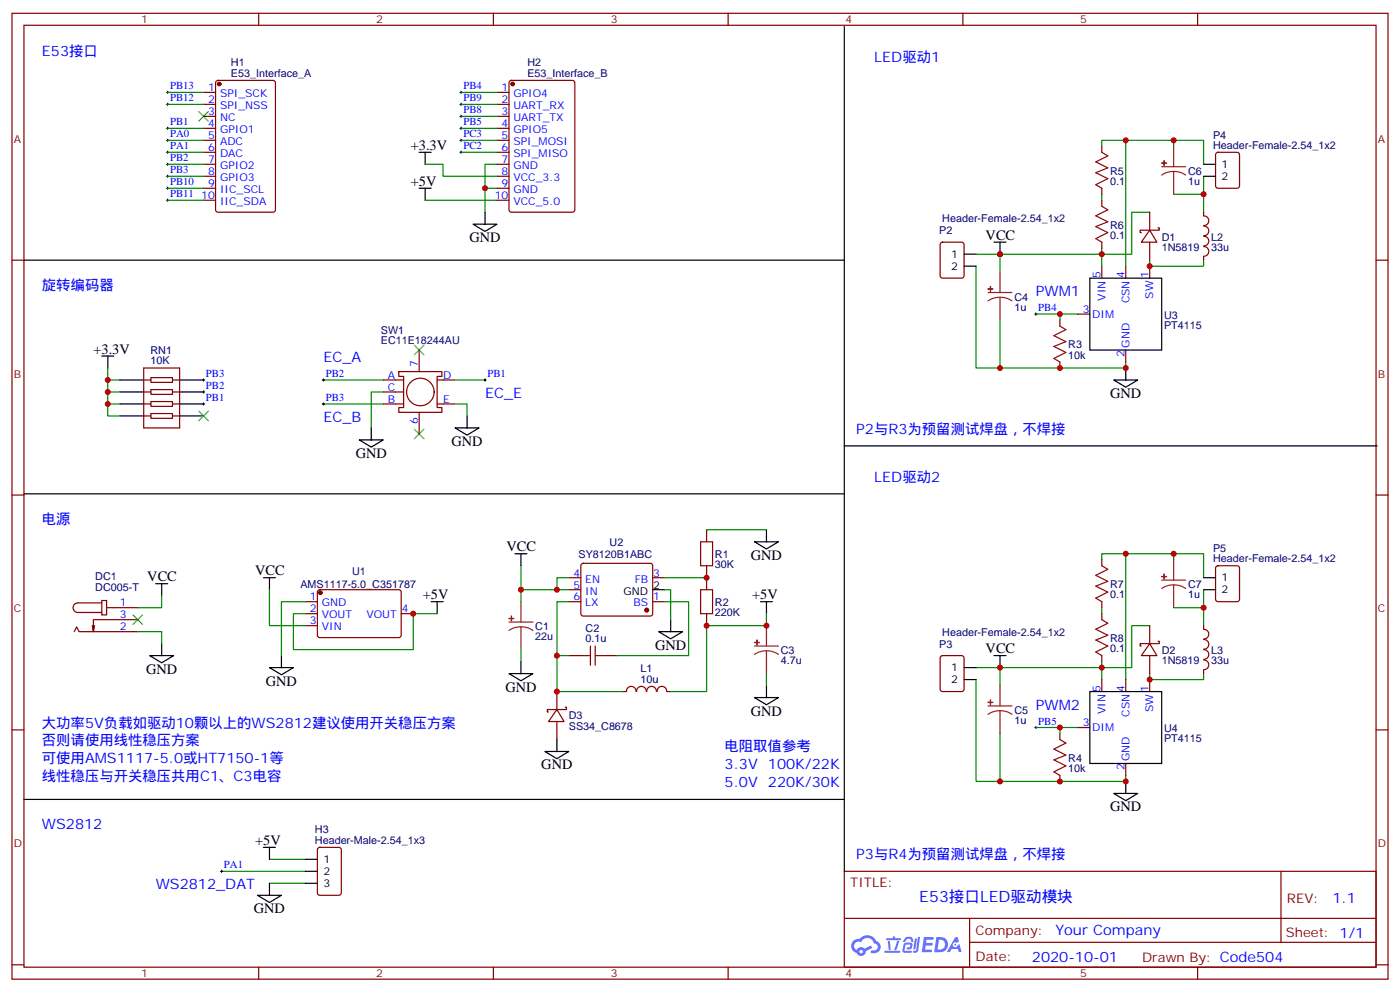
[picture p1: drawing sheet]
<svg xmlns="http://www.w3.org/2000/svg" width="412mm" height="292mm" viewBox="0 0 412 292" stroke-linecap="round" stroke-linejoin="round" font-family="sans-serif">
<g fill="none" stroke="#870000" stroke-width=".35">
<path d="M3.5 3.9h405.4v284.4h-405.4zM7.1 7.4h398.2v277.3h-398.2zM76.2 3.9v3.5M145.3 3.9v3.5M214.5 3.9v3.5M283.6 3.9v3.5M352.8 3.9v3.5M3.5 76.6h3.6M405.3 76.6h3.6M3.5 145.7h3.6M405.3 145.7h3.6M3.5 214.9h3.6"/>
<path d="M405.3 214.9h3.6M248.7 256.5h156.6v28.2h-156.6zM377.3 256.5v20.9M248.7 270.4h156.5M285.6 277.4h119.6M285.6 270.4v14.1M3.5 284h3.6M76.2 284.7v3.6M145.3 284.7v3.6M214.5 284.7v3.6M283.6 284.7v3.6M352.8 284.7v3.6"/>
<path d="M405.3 284h3.6"/>
</g>
<g fill="#5487ff">
<path d="M272.1 275.8h2.6l.3 .2-.1 .6h-2l-.1 1h1.6l.4 .4-.4 .4h-1.7l-.2 1.1 1.8 .1 .3 .3-.2 .4h-2.9z"/>
<path d="M281.4 275.9h.7l.4 1.3-.7 .3a.74 .74 0 0 0-1.1 .3 .74 .74 0 0 0 .5 1.1 .74 .74 0 0 0 .9-.7l.5-.3 .7 2.4h-.9l-.2-1h-1.9l-.5 1h-.9z"/>
<path d="M269.5 276.3h.6l-.4 2.9a.31 .31 0 0 1-.3 .3 .31 .31 0 0 1-.3-.3z"/>
<path d="M270.4 275.8h.6l-.5 4a.89 .89 0 0 1-.7 .7 .89 .89 0 0 1-.9-.3l1-.5z"/>
<path d="M266.8 276l.6-.2 1.2 .1 .5 1.3-.6 .1-.4-.9-1 .1a.95 .95 0 0 1-1 .8l-.1-.2z"/>
<path d="M266.4 277.7l1.8-.2a1.04 1.04 0 0 1 .6 1.1 1.04 1.04 0 0 1-.8 .9h-.7a.29 .29 0 0 1-.3-.4 .29 .29 0 0 1 .3-.2h.7l.2-.8h-1.4l-.4 1.8h1.9a.29 .29 0 0 1 .3 .3 .29 .29 0 0 1-.3 .3h-2l-.4-.3 .2-2.1z"/>
<path d="M260.5 279.9h4.4a.3 .3 0 0 1 .3 .3 .3 .3 0 0 1-.3 .3h-4.3z"/>
<path d="M264.3 277h.6l-.5 1.6a1.02 1.02 0 0 1-.7 1.2l-.2-.3z"/>
<path d="M261.5 277h.6l.3 2.4-.3 .3-.3-.2z"/>
<path d="M261.1 276.2h1.9l.2-.5h.5l-.1 .5h1.5a.29 .29 0 0 1 .3 .3 .29 .29 0 0 1-.3 .3h-3.9z"/>
<path d="M275.8 275.9l-.6 4.4h1.4a2.27 2.27 0 0 0 2.7-2.3 2.27 2.27 0 0 0-2.7-2.1zM276.6 276.6a1.5 1.5 0 0 1 1.8 1.6 1.5 1.5 0 0 1-1.9 1.3h-.3z"/>
<path d="M251.4 277a2.09 2.09 0 0 0 1 3.5 1.37 1.37 0 0 0 1.5 .9 1.37 1.37 0 0 0 1.1-1.4l2-1-.5-.7-1.8 1a1.4 1.4 0 0 0-2.3 .4 1.32 1.32 0 0 1-.6-1.9 1.32 1.32 0 0 1 1.9-.4 2.02 2.02 0 0 1 2-1.3 2.02 2.02 0 0 1 1.8 1.7 1.09 1.09 0 0 1 1.1 1.3 1.09 1.09 0 0 1-1.6 .7 .41 .41 0 0 0-.5 .3 .41 .41 0 0 0 .4 .5 1.89 1.89 0 0 0 2.4-1.2 1.89 1.89 0 0 0-1.2-2.4 2.98 2.98 0 0 0-5-.6l-1 .1zM253.2 280.1a.52 .52 0 0 1 1 0 .52 .52 0 0 1-1 0z"/>
<circle cx="281.4" cy="278.1" r=".28"/>
</g>
<g fill="none" stroke="#000" stroke-width=".29">
<path d="M49 27.2h.7M49 30.7h.7M49 37.8h.7M49.4 26.8v.8M49.4 30.4v.7M49.4 37.4v.7M135.5 27.2h.7M135.5 30.7h.7M135.5 37.8h.7M135.5 34.3h.7M135.8 26.8v.8M135.8 30.4v.7"/>
<path d="M135.8 33.9v.7M135.8 37.4v.7M49 41.3h.7M49 44.8h.7M49 48.4h.7M49 51.9h.7M49 55.4h.7M49 58.9h.7M49.4 41v.7M49.4 44.5v.7M49.4 48v.7M49.4 51.5v.7"/>
<path d="M49.4 55.1v.7M49.4 58.6v.7M135.5 41.3h.7M135.5 44.8h.7M135.8 41v.7M135.8 44.5v.7M304.8 92.5h.7M305.2 92.1v.7M59.6 111.9h.7M59.6 118.9h.7M59.6 115.4h.7M60 111.5v.7"/>
<path d="M60 115v.7M60 118.6v.7M94.9 111.9h.7M94.9 118.9h.7M95.2 111.5v.7M95.2 118.6v.7M142.5 111.9h.7M142.9 111.5v.7M304.8 214.2h.7M305.2 213.8v.7M64.9 256.5h.7M65.3 256.2v.7"/>
</g>
<path d="M58.6 32.8l2.8 2.9M61.4 32.8l-2.8 2.9M122.1 101.6l2.8 2.9M124.9 101.6l-2.8 2.9M58.6 121l2.8 2.9M61.4 121l-2.8 2.9M122.1 126.3l2.8 2.9M124.9 126.3l-2.8 2.9M39.2 181l2.8 2.8M42 181l-2.8 2.8" fill="none" stroke="#3c3" stroke-width=".35"/>
<g fill="none" stroke="#000" stroke-width=".35">
<path d="M248.7 7.8v248.7M123.5 44.8h3.5M123.5 55.4h3.5M125.2 44.8v3.6M125.2 55.4v3.5M354.5 48.4h3.6M354.5 51.9h3.6M7.1 76.6h241.6M139.3 66h7.1l-3.5 2.1zM142.9 62.5v3.5M284 74.8h3.5M284 78.4h3.5"/>
<path d="M292.8 71.3h3.5M294.6 71.3v3.5M321 81.9h21.2v21.1h-21.2zM30 104.8h3.5M31.7 104.8v3.5M35.3 111.9h7M35.3 115.4h7M35.3 118.9h7M52.9 111.9h7.1M52.9 115.4h7.1M52.9 118.9h7.1M328.1 111.9h7l-3.5 2.1z"/>
<path d="M331.6 108.3v3.6M35.3 122.4h7M52.9 122.4h7.1M105.8 129.5h7.1l-3.5 2.1zM109.4 126v3.5M134.1 126h7l-3.5 2.1zM137.6 122.4v3.6M248.7 131.3h157M7.1 145.4h241.6M222.2 159.5h7.1l-3.5 2.1zM225.8 156v3.5M45.9 171.8h3.5"/>
<path d="M47.6 171.8v3.6M77.6 170.1h3.5M79.4 170.1v3.5M127 177.1h3.5M128.8 177.1v3.6M151.7 163h3.5M153.5 163v3.5M192.3 173.6h3.5M224 177.1h3.5M225.8 177.1v3.6M354.5 170.1h3.6M354.5 173.6h3.6"/>
<path d="M44.1 193h7.1l-3.6 2.1zM47.6 189.5v3.5M79.4 196.5h7l-3.5 2.1zM82.9 193v3.5M149.9 198.3h7.1l-3.5 2.1zM153.5 194.8v3.5M194 185.9h7.1l-3.5 2.2zM197.6 182.4v3.5M284 196.5h3.5M292.8 193h3.5M294.6 193v3.5M164 217.7v3.5"/>
<path d="M222.2 205.4h7.1l-3.5 2.1zM225.8 201.8v3.6M284 200.1h3.5M321 203.6h21.2v21.2h-21.2zM7.1 235.3h241.6M160.5 221.2h7.1l-3.6 2.1zM328.1 233.6h7l-3.5 2.1zM331.6 230v3.6M77.6 249.4h3.5M79.4 249.4v3.6M90 253h3.5M90 256.5h3.5"/>
<path d="M75.8 263.6h7.1l-3.5 2.1zM79.4 260v3.6M90 260h3.5"/>
</g>
<g fill="none" stroke="#008700" stroke-width=".35">
<path d="M49.4 37.8h10.6M49.4 30.7h10.6M49.4 27.2h10.6M135.8 37.8h10.6M135.8 30.7h10.6M135.8 27.2h10.6M135.8 34.3h10.6M49.4 58.9h10.6M49.4 55.4h10.6M49.4 51.9h10.6M49.4 48.4h10.6M49.4 44.8h10.6"/>
<path d="M49.4 41.3h10.6M125.2 48.4h5.3v3.5h15.9M125.2 58.9h21.2M135.8 44.8h10.6M135.8 41.3h10.6M146.4 55.4h-3.5v7.1M146.4 48.4h-3.5v7M324.6 43.1v-1.8h29.9v7.1M324.6 57.2v1.7M331.6 41.3v37.1M345.7 41.3v1.8M345.7 57.2h8.8"/>
<path d="M354.5 51.9v10.6M287.5 78.4v29.9h7.1M294.6 74.8v5.3M324.6 73.1v5.3M338.7 62.5h-5.3v12.3h-45.9M338.7 76.6v1.8h15.8v-1.8M294.6 94.2v14.1h37v-1.7M305.2 92.5h7M317.5 92.5h-5.3v1.7M31.7 108.3v3.6h3.6M31.7 111.9v3.5h3.6M31.7 115.4v3.5h3.6"/>
<path d="M31.7 118.9v3.5h3.6M95.2 111.9h17.7M95.2 118.9h17.7M112.9 115.4h-3.5v10.6M134.1 118.9h3.5v3.5M134.1 111.9h8.8M208.1 156h17.7M47.6 175.4v3.5h-7M79.4 173.6v10.6h10.6M90 177.1h-7.1v15.9M153.5 166.5v7.1M167.6 177.1h-3.6v15.9h3.6"/>
<path d="M167.6 173.6h-14.1v3.5M167.6 170.1h-3.6v3.5M195.8 177.1h7v15.9h-21.1M195.8 173.6h1.8v8.8M195.8 170.1h12.3M324.6 164.8v-1.8h29.9v7.1M324.6 178.9v1.8M331.6 163v37.1M345.7 163v1.8M345.7 178.9h8.8M354.5 173.6v10.6M40.6 185.9h7v3.6"/>
<path d="M90 180.7h-3.6v10.5h35.3v-10.5h7.1M153.5 191.2v3.6M164 193v10.6h19.4M225.8 180.7v3.5h-17.7v19.4h-10.5M225.8 198.3v3.5M294.6 196.5v5.3M324.6 194.8v5.3M338.7 184.2h-5.3v12.3h-45.9M338.7 198.3v1.8h15.8v-1.8M287.5 200.1v29.9h7.1M294.6 215.9v14.1h37v-1.7M305.2 214.2h7"/>
<path d="M317.5 214.2h-5.3v1.7M65.3 256.5h24.7M79.4 253h10.6M79.4 260h10.6"/>
</g>
<g fill="none" stroke="#870000" stroke-width=".35">
<path d="M60 27.2h3.5M60 30.7h3.5M60 34.3h3.5M60 37.8h3.5M63.7 23.9l.5-.2h16.2l.7 .4v37.7l-.4 .6-16.5 .1-.6-.5-.1-37.6zM146.4 27.2h3.5M146.4 30.7h3.5M146.4 34.3h3.5M146.4 37.8h3.5M150.2 23.9l.4-.2h18l.7 .4v37.7l-.4 .6-18.3 .1-.6-.5-.1-37.6zM60 41.3h3.5M60 44.8h3.5"/>
<path d="M60 48.4h3.5M60 51.9h3.5M60 55.4h3.5M60 58.9h3.5M146.4 41.3h3.5M146.4 44.8h3.5M146.4 48.4h3.5M146.4 51.9h3.5M146.4 55.4h3.5M146.4 58.9h3.5M324.6 43.1v1.7M324.6 55.4v1.8"/>
<path d="M324.6 58.9v1.8M358.3 45l.5-.2h5.6l.7 .5v9.4l-.4 .7h-5.9l-.7-.4v-9.5zM277.2 71.5l.4-.2h5.7l.6 .4 .1 9.5-.5 .6-5.9 .1-.6-.5-.1-9.4zM324.6 71.3v1.8M324.6 78.4v3.5M331.6 78.4v3.5M338.7 67.8l2.1 3.5h-4.6zM338.7 62.5v5.3M338.7 71.3v5.3M338.7 78.4v3.5M341.1 67.1h.4v.7h-5.7v.7h.4M354.5 62.5v1"/>
<path d="M354.5 75.5v1.1M354.6 63.6a1.41 1.41 0 0 1 1.5 1.4 1.41 1.41 0 0 1-1.5 1.4M354.6 72.6a1.41 1.41 0 0 1 1.5 1.4 1.41 1.41 0 0 1-1.5 1.4M354.6 66.6a1.41 1.41 0 0 1 1.5 1.4 1.41 1.41 0 0 1-1.5 1.4M354.6 69.6a1.41 1.41 0 0 1 1.5 1.4 1.41 1.41 0 0 1-1.5 1.4M312.2 94.2v1.8M317.5 92.5h3.5M42.3 115.4h2.1M42.3 118.9h2.1M42.3 111.9h2.1M42.3 108.3h10.6v17.7h-10.6zM44.4 111.2h6.4v1.4h-6.4z"/>
<path d="M44.4 114.7h6.4v1.4h-6.4zM44.4 118.2h6.4v1.4h-6.4zM50.8 115.4h2.1M50.8 118.9h2.1M50.8 111.9h2.1M112.9 111.9h6M112.9 115.4h6M112.9 118.9h6M117.5 109.4h12.7v1.4h-1.4v9.2h1.4v1.4h-12.7v-1.4h1.4v-9.2h-1.4zM123.5 103v6.4M128.8 118.9h5.3M128.8 111.9h5.3"/>
<path d="M312.2 106.6v1.7M331.6 103v3.6M42.3 122.4h2.1M44.4 121.7h6.4v1.5h-6.4zM50.8 122.4h2.1M123.5 121.4v6.3M208.1 156v3.5M30 176.8h1.4v4.2h-1.4zM30 177.5h-7.1a1.41 1.41 0 0 0-1.4 1.4 1.41 1.41 0 0 0 1.4 1.4h7.1M31.4 178.9h9.2M90 177.1h3.5M93.7 173.8l.5-.2 23.5 .1 .5 .6-.1 13-.6 .4-23.6-.1-.4-.6v-12.7z"/>
<path d="M167.6 177.1h3.5M167.6 170.1h3.5M167.6 173.6h3.5M171.3 166l.5-.2h19.8l.5 .2 .2 .5-.1 14.4-.6 .5-20.1-.1-.4-.6v-14.2zM192.3 177.1h3.5M192.3 170.1h3.5M208.1 166.5v7.1M324.6 164.8v1.7M324.6 177.1v1.8M358.3 166.8l.5-.3h5.6l.7 .5v9.4l-.4 .7h-5.9l-.7-.4v-9.4zM21.9 185.9l.7-1.4 .7 1.4h17.3M27.9 184.2l-.4 1.7"/>
<path d="M40.6 182.4h-13.1v3.5l-.3-1.7M90 180.7h3.5M90 184.2h3.5M118.2 180.7h3.5M167.6 193h3.5M178.2 193h3.5M208.1 180.7v3.5M277.2 193.2l.4-.2h5.7l.6 .4 .1 9.5-.5 .6-5.9 .1-.6-.5-.1-9.4zM324.6 180.7v1.7M324.6 193v1.8M338.7 189.5l2.1 3.5h-4.6zM338.7 184.2v5.3"/>
<path d="M338.7 193v5.3M341.1 188.8h.4v.7h-5.7v.7h.4M354.5 184.2v1M354.5 197.2v1.1M354.6 185.3a1.41 1.41 0 0 1 1.5 1.4 1.41 1.41 0 0 1-1.5 1.4M354.6 194.3a1.41 1.41 0 0 1 1.5 1.4 1.41 1.41 0 0 1-1.5 1.4M354.6 188.3a1.41 1.41 0 0 1 1.5 1.4 1.41 1.41 0 0 1-1.5 1.4M354.6 191.3a1.41 1.41 0 0 1 1.5 1.4 1.41 1.41 0 0 1-1.5 1.4M164 208.9l2.2 3.5h-4.6zM164 208.9h-2.8v.7h.4M164 203.6v5.3M164 212.4v5.3"/>
<path d="M166.5 208.2h.4v.7h-2.9M183.4 203.6h1.1M184.5 203.6a1.41 1.41 0 0 1 1.5-1.5 1.41 1.41 0 0 1 1.4 1.5M187.5 203.6a1.41 1.41 0 0 1 1.4-1.5 1.41 1.41 0 0 1 1.4 1.5M190.5 203.6a1.41 1.41 0 0 1 1.4-1.5 1.41 1.41 0 0 1 1.4 1.5M193.6 203.6a1.41 1.41 0 0 1 1.4-1.5 1.41 1.41 0 0 1 1.4 1.5M196.5 203.6h1.1M312.2 215.9v1.8M317.5 214.2h3.5M324.6 200.1v3.5M331.6 200.1v3.5M338.7 200.1v3.5"/>
<path d="M312.2 228.3v1.7M331.6 224.8v3.5M93.7 249.7l.5-.3h5.6l.7 .5v13l-.4 .6-5.9 .1-.7-.5v-12.9z"/>
<circle cx="123.8" cy="115.4" r="4.1"/>
</g>
<g fill="#870000" stroke="#870000" stroke-width=".35">
<circle cx="64.6" cy="24.7" r=".53"/>
<circle cx="151" cy="24.7" r=".53"/>
<circle cx="190.5" cy="179.6" r=".53"/>
<circle cx="94.4" cy="174.5" r=".53"/>
</g>
<path d="M324.6 44.8l1.7 1.1-3.5 1.8 3.5 1.7-3.5 1.4 3.5 1.8-3.5 1.8 1.8 1M324.6 60.7l1.7 1.1-3.5 1.7 3.5 1.8-3.5 1.4 3.5 1.8-3.5 1.7 1.8 1.1M312.2 96l1.8 1-3.6 1.8 3.6 1.8-3.6 1.4 3.6 1.8-3.6 1.7 1.8 1.1M206.4 159.5h3.5v7h-3.5zM206.4 173.6h3.5v7.1h-3.5zM324.6 166.5l1.7 1.1-3.5 1.8 3.5 1.7-3.5 1.4 3.5 1.8-3.5 1.8 1.8 1M171.1 193h2.8M173.9 190.2v5.6M175.3 190.2v5.6M175.3 193h2.9M324.6 182.4l1.7 1.1-3.5 1.7 3.5 1.8-3.5 1.4 3.5 1.8-3.5 1.7 1.8 1.1M312.2 217.7l1.8 1.1-3.6 1.7 3.6 1.8-3.6 1.4 3.6 1.8-3.6 1.7 1.8 1.1" fill="none" stroke="#a10000" stroke-width=".35"/>
<g fill="none" stroke="#8c2424" stroke-width=".35">
<path d="M342.2 49.1h7M345.7 50.5l1.9 .2 1.6 .8M345.7 50.5l-1.8 .2-1.7 .8M345.7 43.1v6M345.7 50.5v6.7M291 86.1h7.1M294.6 87.5l1.8 .3 1.7 .8M294.6 87.5l-1.9 .3-1.7 .8M294.6 80.1v6M294.6 87.5v6.7M153.5 177.1v6M342.2 170.8h7"/>
<path d="M345.7 172.2l1.9 .2 1.6 .8M345.7 172.2l-1.8 .2-1.7 .8M345.7 164.8v6M345.7 172.2v6.7M149.9 183.1h7.1M153.5 184.5l1.8 .3 1.7 .8M153.5 184.5l-1.9 .3-1.7 .8M153.5 184.5v6.7M222.2 190.2h7.1M225.8 191.6l1.8 .2 1.7 .9M225.8 191.6l-1.9 .2-1.7 .9M225.8 184.2v6"/>
<path d="M225.8 191.6v6.7M291 207.8h7.1M294.6 209.2l1.8 .3 1.7 .8M294.6 209.2l-1.9 .3-1.7 .8M294.6 201.8v6M294.6 209.2v6.7"/>
</g>
<g fill="#8c2424" stroke="#8c2424" stroke-width=".35">
<path d="M291 85.1h1.5z"/>
<path d="M291.7 84.3l.1 1.5z"/>
<path d="M342.2 48h1.4z"/>
<path d="M342.9 47.3v1.4z"/>
<path d="M291 206.8h1.5z"/>
<path d="M291.7 206.1l.1 1.4z"/>
<path d="M342.2 169.7l1.4 .1z"/>
<path d="M342.9 169v1.4z"/>
<path d="M222.2 189.1l1.5 .1z"/>
<path d="M223 188.4v1.4z"/>
<path d="M149.9 182.1h1.4z"/>
<path d="M150.6 181.4l.1 1.4z"/>
</g>
<g fill="#c00">
<circle cx="142.9" cy="55.4" r=".88"/>
<circle cx="338.7" cy="200.1" r=".88"/>
<circle cx="354.5" cy="178.9" r=".88"/>
<circle cx="312.2" cy="230" r=".88"/>
<circle cx="324.6" cy="196.5" r=".88"/>
<circle cx="294.6" cy="230" r=".88"/>
<circle cx="345.7" cy="163" r=".88"/>
<circle cx="331.6" cy="163" r=".88"/>
<circle cx="331.6" cy="41.3" r=".88"/>
<circle cx="345.7" cy="41.3" r=".88"/>
<circle cx="294.6" cy="108.3" r=".88"/>
<circle cx="324.6" cy="74.8" r=".88"/>
<circle cx="312.2" cy="108.3" r=".88"/>
<circle cx="354.5" cy="57.2" r=".88"/>
<circle cx="338.7" cy="78.4" r=".88"/>
<circle cx="331.6" cy="230" r=".88"/>
<circle cx="312.2" cy="92.5" r=".88"/>
<circle cx="331.6" cy="108.3" r=".88"/>
<circle cx="294.6" cy="74.8" r=".88"/>
<circle cx="294.6" cy="196.5" r=".88"/>
<circle cx="312.2" cy="214.2" r=".88"/>
<circle cx="153.5" cy="173.6" r=".88"/>
<circle cx="164" cy="173.6" r=".88"/>
<circle cx="31.8" cy="111.9" r=".88"/>
<circle cx="31.8" cy="115.4" r=".88"/>
<circle cx="164" cy="193" r=".88"/>
<circle cx="208.1" cy="170.1" r=".88"/>
<circle cx="208.1" cy="184.2" r=".88"/>
<circle cx="225.8" cy="184.2" r=".88"/>
<circle cx="31.8" cy="118.9" r=".88"/>
<circle cx="121.7" cy="180.7" r=".88"/>
<circle cx="164" cy="203.6" r=".88"/>
</g>
<text font-size="4.6" fill="#00f" x="270.8" y="265.5">E53接口LED驱动模块</text>
<g font-size="4.2" fill="#00f">
<text x="12.3" y="16.6">E53接口</text>
<text x="257.5" y="18.4">LED驱动1</text>
<text x="12.3" y="85.4">旋转编码器</text>
<text x="305.2" y="87.2">PWM1</text>
<text x="95.2" y="106.6">EC_A</text>
<text x="142.9" y="117.2">EC_E</text>
<text x="95.2" y="124.2">EC_B</text>
<text x="252.2" y="127.7">P2与R3为预留测试焊盘，不焊接</text>
<text x="257.5" y="141.9">LED驱动2</text>
<text x="12.3" y="154.2">电源</text>
<text x="305.2" y="208.9">PWM2</text>
<text x="12.3" y="214.2">大功率5V负载如驱动10颗以上的WS2812建议使用开关稳压方案</text>
<text x="12.3" y="219.5">否则请使用线性稳压方案</text>
<text x="213.4" y="221.2">电阻取值参考</text>
<text x="12.3" y="224.8">可使用AMS1117-5.0或HT7150-1等</text>
<text x="213.4" y="226.5">3.3V</text>
<text x="226.2" y="226.5">100K/22K</text>
<text x="12.3" y="230">线性稳压与开关稳压共用C1、C3电容</text>
<text x="213.4" y="231.8">5.0V</text>
<text x="226.2" y="231.8">220K/30K</text>
<text x="12.3" y="244.2">WS2812</text>
<text x="252.2" y="253">P3与R4为预留测试焊盘，不焊接</text>
<text x="45.9" y="261.8">WS2812_DAT</text>
<text x="392.5" y="265.8">1.1</text>
<text x="310.9" y="275.3">Your Company</text>
<text x="304" y="283.1">2020-10-01</text>
</g>
<g font-size="4.2">
<text x="121" y="44.1">+3.3V</text>
<text x="121" y="54.7">+5V</text>
<text x="138.3" y="71.3">GND</text>
<text x="290.3" y="70.6">VCC</text>
<text x="27.5" y="104.1">+3.3V</text>
<text x="327" y="117.2">GND</text>
<text x="133" y="131.3">GND</text>
<text x="104.8" y="134.8">GND</text>
<text x="149.2" y="162.3">VCC</text>
<text x="221.2" y="164.8">GND</text>
<text x="43.4" y="171.1">VCC</text>
<text x="75.1" y="169.4">VCC</text>
<text x="124.5" y="176.4">+5V</text>
<text x="221.5" y="176.4">+5V</text>
<text x="193" y="191.2">GND</text>
<text x="290.3" y="192.3">VCC</text>
<text x="43" y="198.3">GND</text>
<text x="78.3" y="201.8">GND</text>
<text x="148.9" y="203.6">GND</text>
<text x="221.2" y="210.6">GND</text>
<text x="159.5" y="226.5">GND</text>
<text x="327" y="238.9">GND</text>
<text x="75.1" y="248.7">+5V</text>
<text x="74.8" y="268.9">GND</text>
</g>
<g font-size="3.9" fill="#800">
<text x="250.5" y="261.1">TITLE:</text>
<text x="379.1" y="265.8">REV:</text>
<text x="287.4" y="275.3">Company:</text>
<text x="378.7" y="275.9">Sheet: 1/1</text>
<text x="287.4" y="283">Date:</text>
<text x="336.4" y="283.1">Drawn By: Code504</text>
</g>
<g font-size="3.2" fill="#800">
<text x="41.6" y="6.9">1</text>
<text x="110.8" y="6.9">2</text>
<text x="179.9" y="6.9">3</text>
<text x="249.1" y="6.9">4</text>
<text x="318.2" y="6.9">5</text>
<text x="4.1" y="42">A</text>
<text x="405.9" y="42">A</text>
<text x="4.1" y="111.2">B</text>
<text x="405.9" y="111.2">B</text>
<text x="4.1" y="180.3">C</text>
<text x="405.9" y="180.3">C</text>
<text x="4.1" y="249.4">D</text>
<text x="405.9" y="249.4">D</text>
<text x="41.6" y="287.7">1</text>
<text x="110.8" y="287.7">2</text>
<text x="179.9" y="287.7">3</text>
<text x="249.1" y="287.7">4</text>
<text x="318.2" y="287.7">5</text>
</g>
<g font-size="3.2" fill="#000080">
<text x="68" y="22.6">E53_Interface_A</text>
<text x="68" y="19.5">H1</text>
<text x="155.3" y="22.6">E53_Interface_B</text>
<text x="155.3" y="19.5">H2</text>
<text x="357.3" y="40.8">P4</text>
<text x="357.3" y="43.8">Header-Female-2.54_1x2</text>
<text x="327" y="51.4">R5</text>
<text x="350" y="51.4">C6</text>
<text x="327" y="54.4">0.1</text>
<text x="350" y="54.4">1u</text>
<text x="277.6" y="65.5">Header-Female-2.54_1x2</text>
<text x="276.7" y="69">P2</text>
<text x="327" y="70.3">0.1</text>
<text x="327" y="67.3">R6</text>
<text x="342.2" y="70.8">D1</text>
<text x="356.8" y="70.8">L2</text>
<text x="342.2" y="73.8">1N5819</text>
<text x="356.8" y="73.8">33u</text>
<text x="298.8" y="88.5">C4</text>
<text x="298.8" y="91.5">1u</text>
<text x="342.9" y="93.8">U3</text>
<text x="112.2" y="101.3">EC11E18244AU</text>
<text x="112.2" y="98.2">SW1</text>
<text x="342.9" y="96.8">PT4115</text>
<text x="44.3" y="107.3">10K</text>
<text x="44.3" y="104.2">RN1</text>
<text x="314.7" y="105.6">10k</text>
<text x="314.7" y="102.6">R3</text>
<text x="179.6" y="160.6">U2</text>
<text x="170.4" y="164.1">SY8120B1ABC</text>
<text x="210.6" y="167.3">30K</text>
<text x="210.6" y="164.1">R1</text>
<text x="357.3" y="165.5">Header-Female-2.54_1x2</text>
<text x="357.3" y="162.5">P5</text>
<text x="28.1" y="170.9">DC1</text>
<text x="88.5" y="173">AMS1117-5.0_C351787</text>
<text x="103.7" y="169.4">U1</text>
<text x="327" y="173.1">R7</text>
<text x="350" y="173.1">C7</text>
<text x="28.1" y="174.1">DC005-T</text>
<text x="210.6" y="178.3">R2</text>
<text x="327" y="176.1">0.1</text>
<text x="350" y="176.1">1u</text>
<text x="157.7" y="185.5">C1</text>
<text x="172.5" y="185.9">C2</text>
<text x="210.6" y="181.4">220K</text>
<text x="157.7" y="188.5">22u</text>
<text x="172.5" y="189.1">0.1u</text>
<text x="276.7" y="190.7">P3</text>
<text x="277.6" y="187.2">Header-Female-2.54_1x2</text>
<text x="327" y="189">R8</text>
<text x="188.7" y="197.8">L1</text>
<text x="230" y="195.5">4.7u</text>
<text x="230" y="192.5">C3</text>
<text x="327" y="192">0.1</text>
<text x="342.2" y="195.5">1N5819</text>
<text x="342.2" y="192.5">D2</text>
<text x="356.8" y="195.5">33u</text>
<text x="356.8" y="192.5">L3</text>
<text x="188.7" y="201">10u</text>
<text x="167.6" y="215">SS34_C8678</text>
<text x="167.6" y="211.8">D3</text>
<text x="298.8" y="213.2">1u</text>
<text x="298.8" y="210.2">C5</text>
<text x="342.9" y="215.5">U4</text>
<text x="342.9" y="218.5">PT4115</text>
<text x="314.7" y="227.3">10k</text>
<text x="314.7" y="224.3">R4</text>
<text x="92.8" y="245.2">H3</text>
<text x="92.8" y="248.4">Header-Male-2.54_1x3</text>
</g>
<g font-size="3.2" fill="#00f">
<text x="50.1" y="26.3">PB13</text>
<text x="50.1" y="29.8">PB12</text>
<text x="61.3" y="26.8">1</text>
<text x="64.8" y="28.6">SPI_SCK</text>
<text x="136.5" y="26.3">PB4</text>
<text x="136.5" y="29.8">PB9</text>
<text x="147.7" y="26.8">1</text>
<text x="151.2" y="28.6">GPIO4</text>
<text x="61.3" y="30.4">2</text>
<text x="61.3" y="33.9">3</text>
<text x="64.8" y="32.1">SPI_NSS</text>
<text x="64.8" y="35.7">NC</text>
<text x="136.5" y="33.4">PB8</text>
<text x="147.7" y="30.4">2</text>
<text x="147.7" y="33.9">3</text>
<text x="151.2" y="32.1">UART_RX</text>
<text x="151.2" y="35.7">UART_TX</text>
<text x="50.1" y="36.9">PB1</text>
<text x="50.1" y="40.4">PA0</text>
<text x="61.3" y="37.4">4</text>
<text x="61.3" y="41">5</text>
<text x="64.8" y="39.2">GPIO1</text>
<text x="136.5" y="36.9">PB5</text>
<text x="136.5" y="40.4">PC3</text>
<text x="147.7" y="37.4">4</text>
<text x="147.7" y="41">5</text>
<text x="151.2" y="39.2">GPIO5</text>
<text x="50.1" y="44">PA1</text>
<text x="50.1" y="47.5">PB2</text>
<text x="61.3" y="44.5">6</text>
<text x="64.8" y="42.7">ADC</text>
<text x="64.8" y="46.2">DAC</text>
<text x="136.5" y="44">PC2</text>
<text x="147.7" y="44.5">6</text>
<text x="151.2" y="42.7">SPI_MOSI</text>
<text x="151.2" y="46.2">SPI_MISO</text>
<text x="50.1" y="51">PB3</text>
<text x="61.3" y="48">7</text>
<text x="61.3" y="51.5">8</text>
<text x="64.8" y="49.8">GPIO2</text>
<text x="64.8" y="53.3">GPIO3</text>
<text x="147.7" y="48">7</text>
<text x="147.7" y="51.5">8</text>
<text x="151.2" y="49.8">GND</text>
<text x="151.2" y="53.3">VCC_3.3</text>
<text x="50.1" y="54.5">PB10</text>
<text x="50.1" y="58.1">PB11</text>
<text x="59.3" y="58.6">10</text>
<text x="61.3" y="55.1">9</text>
<text x="64.8" y="56.8">IIC_SCL</text>
<text x="145.7" y="58.6">10</text>
<text x="147.7" y="55.1">9</text>
<text x="151.2" y="56.8">GND</text>
<text x="64.8" y="60.4">IIC_SDA</text>
<text x="151.2" y="60.4">VCC_5.0</text>
<text x="324.2" y="81.9" transform="rotate(-90 324.2 81.9)">5</text>
<text x="331.3" y="81.9" transform="rotate(-90 331.3 81.9)">4</text>
<text x="338.3" y="81.9" transform="rotate(-90 338.3 81.9)">1</text>
<text x="325.6" y="88.5" transform="rotate(-90 325.6 88.5)">VIN</text>
<text x="332.7" y="89.3" transform="rotate(-90 332.7 89.3)">CSN</text>
<text x="339.7" y="87.9" transform="rotate(-90 339.7 87.9)">SW</text>
<text x="305.9" y="91.6">PB4</text>
<text x="319" y="92.1">3</text>
<text x="321.7" y="93.5">DIM</text>
<text x="123.1" y="108" transform="rotate(-90 123.1 108)">7</text>
<text x="331.3" y="105.1" transform="rotate(-90 331.3 105.1)">2</text>
<text x="332.7" y="102.3" transform="rotate(-90 332.7 102.3)">GND</text>
<text x="60.7" y="111">PB3</text>
<text x="96" y="111">PB2</text>
<text x="114.2" y="111.5">A</text>
<text x="130.5" y="111.5">D</text>
<text x="143.6" y="111">PB1</text>
<text x="60.7" y="118">PB1</text>
<text x="60.7" y="114.5">PB2</text>
<text x="96" y="118">PB3</text>
<text x="114.2" y="115">C</text>
<text x="114.2" y="118.6">B</text>
<text x="130.5" y="118.6">E</text>
<text x="123.1" y="124.8" transform="rotate(-90 123.1 124.8)">6</text>
<text x="168.9" y="169.7">4</text>
<text x="168.9" y="173.2">5</text>
<text x="172.4" y="171.5">EN</text>
<text x="187" y="171.5">FB</text>
<text x="192.4" y="169.7">3</text>
<text x="35.3" y="178.5">1</text>
<text x="91.3" y="176.8">1</text>
<text x="94.8" y="178.5">GND</text>
<text x="168.9" y="176.8">6</text>
<text x="172.4" y="175">IN</text>
<text x="172.4" y="178.5">LX</text>
<text x="186.6" y="178.5">BS</text>
<text x="192.4" y="176.8">1</text>
<text x="35.3" y="182.1">3</text>
<text x="35.3" y="185.6">2</text>
<text x="91.3" y="180.3">2</text>
<text x="91.3" y="183.8">3</text>
<text x="94.8" y="182.1">VOUT</text>
<text x="94.8" y="185.6">VIN</text>
<text x="107.9" y="182.1">VOUT</text>
<text x="118.4" y="180.3">4</text>
<text x="324.2" y="203.6" transform="rotate(-90 324.2 203.6)">5</text>
<text x="331.3" y="203.6" transform="rotate(-90 331.3 203.6)">4</text>
<text x="338.3" y="203.6" transform="rotate(-90 338.3 203.6)">1</text>
<text x="339.7" y="209.6" transform="rotate(-90 339.7 209.6)">SW</text>
<text x="305.9" y="213.3">PB5</text>
<text x="319" y="213.8">3</text>
<text x="321.7" y="215.2">DIM</text>
<text x="325.6" y="210.2" transform="rotate(-90 325.6 210.2)">VIN</text>
<text x="332.7" y="211.1" transform="rotate(-90 332.7 211.1)">CSN</text>
<text x="331.3" y="226.8" transform="rotate(-90 331.3 226.8)">2</text>
<text x="332.7" y="224" transform="rotate(-90 332.7 224)">GND</text>
<text x="66" y="255.6">PA1</text>
</g>
<g font-size="3.2">
<text x="359.8" y="49.4">1</text>
<text x="359.8" y="53">2</text>
<text x="280.2" y="75.9">1</text>
<text x="280.2" y="79.4">2</text>
<text x="192.4" y="173.2">2</text>
<text x="359.8" y="171.1">1</text>
<text x="183.7" y="175">GND</text>
<text x="359.8" y="174.7">2</text>
<text x="280.2" y="197.6">1</text>
<text x="280.2" y="201.1">2</text>
<text x="95.2" y="254">1</text>
<text x="95.2" y="257.6">2</text>
<text x="95.2" y="261.1">3</text>
</g>
</svg>
